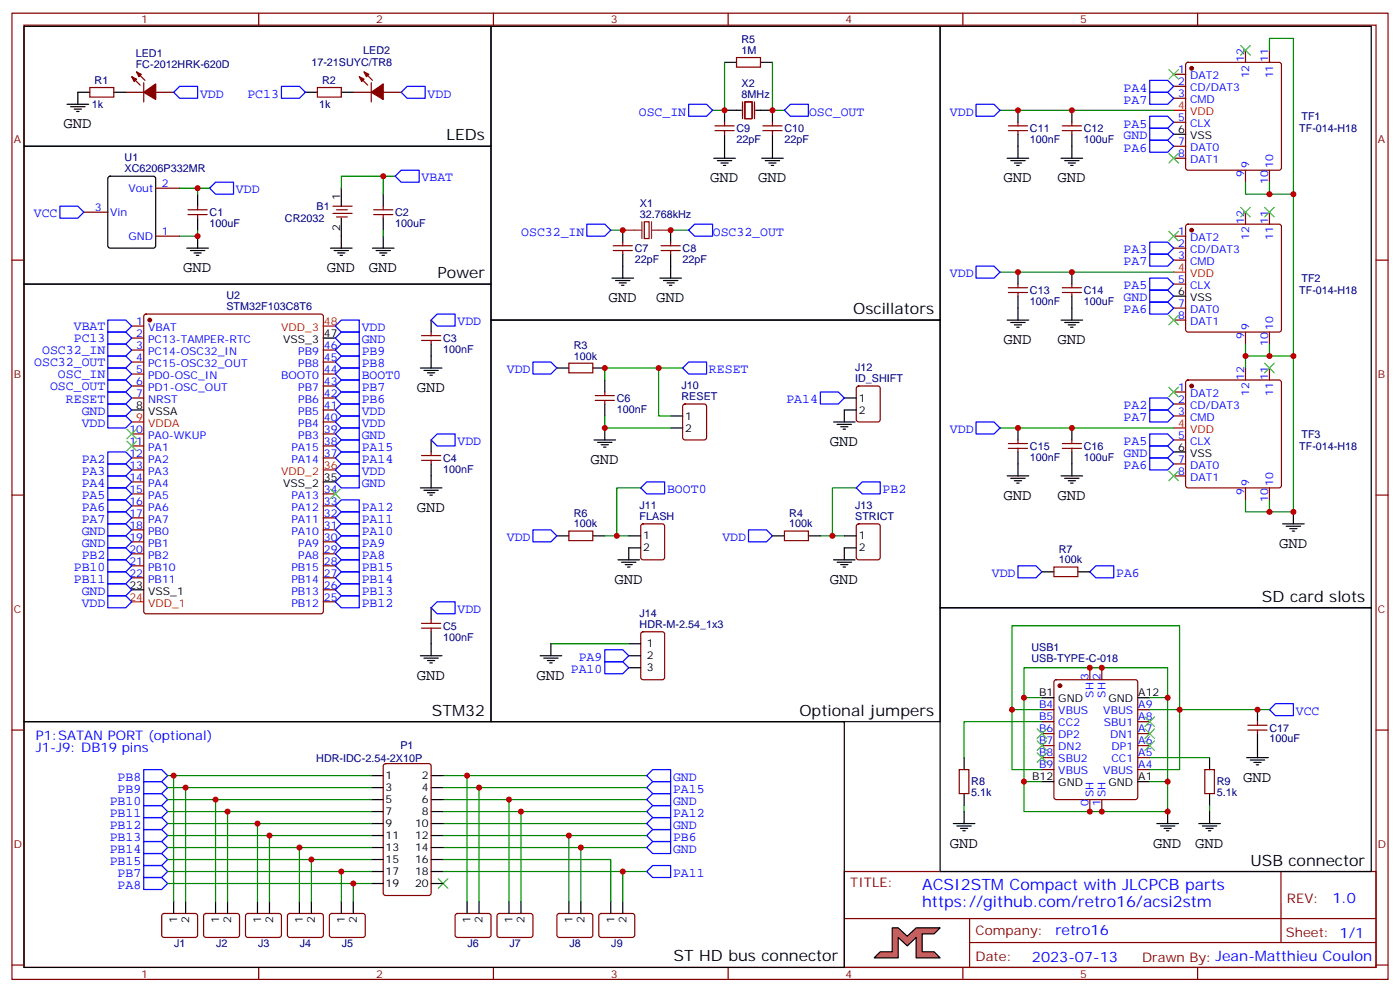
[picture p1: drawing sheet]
<svg xmlns="http://www.w3.org/2000/svg" width="412mm" height="292mm" viewBox="0 0 412 292" stroke-linecap="round" stroke-linejoin="round" font-family="sans-serif">
<g fill="none" stroke="#870000" stroke-width=".35">
<path d="M3.5 3.9h405.4v284.3h-405.4zM7.1 7.4h398.2v277.3h-398.2zM76.2 3.9v3.5M145.3 3.9v3.5M214.5 3.9v3.5M217 16.9h7v2.9h-7zM283.6 3.9v3.5M349.5 18.6l.5-.3h26.8l.5 .3 .2 .5v30.3l-.3 .5-.4 .2h-26.8l-.5-.2-.3-.5v-30.3zM352.8 3.9v3.5M366.9 14.8v3.5M373.9 14.8v3.5M37 27.2h5.3"/>
<path d="M38.8 22.6l2.5 2.4M40.2 21.2l2.5 2.4M42.3 24.3v5.7M45.9 27.2h5.3M210.6 38.5h5.7M210.6 37h5.7M213.4 36v1M213.4 38.5v1M218.7 30v4.9M219.4 30h2.1v4.9h-2.1zM222.2 30v4.9M224.7 38.5h5.7"/>
<path d="M224.7 37h5.7M227.5 36v1M227.5 38.5v1M297 38.5h5.7M297 37h5.7M299.9 36v1M299.9 38.5v1M312.9 38.5h5.7M312.9 37h5.7M315.7 36v1M315.7 38.5v1M345.7 21.9h3.5"/>
<path d="M345.7 25.4h3.5M345.7 28.9h3.5M345.7 36h3.5M45.9 55.4h7M345.7 43h3.5M345.7 46.6h3.5M366.9 50.1v3.5M373.9 50.1v3.5M3.5 76.6h3.6M24.7 62.4h7M45.9 69.5h7M55.4 61.7h5.6"/>
<path d="M55.4 63.1h5.6M58.2 60.7v1M58.2 63.1v1.1M98.1 60.7h5.6M98.1 62.8h5.6M99.1 61.7h3.2M99.1 63.9h3.2M110.1 61.7h5.6M110.1 63.1h5.6M112.9 60.7v1M112.9 63.1v1.1M180.6 73.7h5.7"/>
<path d="M180.6 72.3h5.7M183.4 71.3v1M183.4 73.7v1.1M189.8 65.3h1.4v4.9h-1.4zM194.7 73.7h5.7M194.7 72.3h5.7M197.6 71.3v1M197.6 73.7v1.1M345.7 76.6h3.5M345.7 69.5h3.5M345.7 73h3.5M349.5 66.2l.5-.2h26.8l.5 .2 .2 .5v30.3l-.3 .5-.4 .2h-26.8l-.5-.2-.3-.5v-30.3z"/>
<path d="M366.9 62.4v3.6M373.9 62.4v3.6M405.3 76.6h3.6M38.8 96h3.5M38.8 99.5h3.5M42.6 92.6l.4-.2h51.5l.7 .5v87l-.4 .7h-51.8l-.6-.4-.1-87.1zM124.2 98.8h5.6M127 97.7v1.1M297 86.1h5.7M297 84.7h5.7M299.9 83.6v1.1M299.9 86.1v1"/>
<path d="M312.9 86.1h5.7M312.9 84.7h5.7M315.7 83.6v1.1M315.7 86.1v1M345.7 83.6h3.5M345.7 90.7h3.5M345.7 94.2h3.5M366.9 97.7v3.5M373.9 97.7v3.5M38.8 103h3.5M38.8 106.5h3.5M38.8 110.1h3.5"/>
<path d="M38.8 113.6h3.5M38.8 117.1h3.5M95.2 103h3.6M95.2 106.5h3.6M95.2 110.1h3.6M95.2 113.6h3.6M95.2 117.1h3.6M124.2 100.2h5.6M127 100.2v1M345.7 115.4h3.5M345.7 118.9h3.5M349.5 112l.5-.2h26.8l.5 .2 .2 .5v30.4l-.3 .5-.4 .2h-26.8l-.5-.3-.3-.4v-30.4z"/>
<path d="M366.9 108.3v3.5M373.9 108.3v3.5M38.8 127.7h3.5M38.8 131.2h3.5M38.8 134.8h3.5M38.8 138.3h3.5M95.2 127.7h3.6M95.2 131.2h3.6M95.2 134.8h3.6M95.2 124.2h3.6M95.2 120.6h3.6M124.2 135.5h5.6"/>
<path d="M124.2 134.1h5.6M127 133v1.1M127 135.5v1M297 131.9h5.7M297 130.5h5.7M299.9 129.5v1M299.9 131.9v1.1M312.9 131.9h5.7M312.9 130.5h5.7M315.7 129.5v1M315.7 131.9v1.1M345.7 122.4h3.5"/>
<path d="M345.7 129.5h3.5M345.7 136.5h3.5M3.5 145.7h3.6M38.8 141.8h3.5M38.8 145.3h3.5M38.8 148.9h3.5M38.8 152.4h3.5M38.8 155.9h3.5M38.8 159.5h3.5M95.2 145.3h3.6M95.2 148.9h3.6M95.2 152.4h3.6"/>
<path d="M95.2 155.9h3.6M95.2 159.5h3.6M167.6 156.3h7v2.8h-7zM345.7 140.1h3.5M366.9 143.6v3.5M373.9 143.6v3.5M405.3 145.7h3.6M38.8 163h3.5M38.8 166.5h3.5M38.8 170h3.5M95.2 163h3.6M95.2 166.5h3.6"/>
<path d="M95.2 170h3.6M95.2 177.1h3.6M95.2 173.6h3.6M124.2 184.9h5.6M124.2 183.4h5.6M127 182.4v1M127 184.9v1M321 196.5v3.5M324.6 196.5v3.5M3.5 214.8h3.6M306.9 208.8h3.5M306.9 212.4h3.5"/>
<path d="M306.9 215.9h3.5M306.9 219.4h3.5M310.7 200.2l.4-.2h23.3l.5 .2 .2 .5v33.9l-.2 .5-.5 .2h-23.3l-.4-.2-.3-.5v-33.9zM335.1 208.8h3.6M335.1 212.4h3.6M335.1 215.9h3.6M335.1 219.4h3.6M367.6 214.8h5.6M367.6 213.4h5.6M370.4 212.4v1M370.4 214.8v1.1M405.3 214.8h3.6"/>
<path d="M282.6 226.5h2.8v7h-2.8zM306.9 223h3.5M306.9 226.5h3.5M321 235.3v3.5M324.6 235.3v3.5M335.1 223h3.6M335.1 226.5h3.6M354.9 226.5h2.8v7h-2.8zM248.7 256.5h156.6v28.2h-156.6zM377.3 256.5v20.9M248.7 270.3h156.5M285.6 277.4h119.6"/>
<path d="M285.6 270.3v14.1M3.5 284h3.6M76.2 284.7v3.5M145.3 284.7v3.5M214.5 284.7v3.5M283.6 284.7v3.5M352.8 284.7v3.5M405.3 284h3.6"/>
</g>
<g fill="#870000" stroke="#870000" stroke-width=".35">
<path d="M38.8 22.6l1.4 .7-.7 .7z"/>
<path d="M40.2 21.2l1.4 .7-.7 .7z"/>
<path d="M42.3 27.2l3.6-2.5v4.6z"/>
<circle cx="44.1" cy="94.2" r=".53"/>
<circle cx="351" cy="20.1" r=".53"/>
<circle cx="351" cy="67.7" r=".53"/>
<circle cx="351" cy="113.6" r=".53"/>
<circle cx="312.2" cy="201.8" r=".53"/>
</g>
<g fill="none" stroke="#000" stroke-width=".35">
<path d="M213.4 18.3h3.6M224 18.3h3.5M213.4 39.5v3.5M218.4 32.5h-5v3.5M222.6 32.5h4.9v3.5M227.5 39.5v3.5M299.9 32.5v3.5M299.9 39.5v3.5M315.7 32.5v3.5M315.7 39.5v3.5M345.7 39.5h3.5M32 52.1l.5-.2h12.7l.6 .4 .1 20-.5 .7h-12.9l-.7-.4-.1-20z"/>
<path d="M58.2 57.2v3.5M100.5 55.4v5.3M112.9 57.2v3.5M58.2 64.2v3.5M100.5 64.2v5.3M112.9 64.2v3.5M183.4 67.7v3.6M183.4 74.8v3.5M197.6 67.7v3.6M197.6 74.8v3.5M95.2 99.5h3.6M127 94.2v3.5"/>
<path d="M299.9 80.1v3.5M299.9 87.1v3.6M315.7 80.1v3.5M315.7 87.1v3.6M345.7 87.1h3.5M127 101.2v3.6M38.8 120.6h3.5M127 129.5v3.5M127 136.5v3.6M299.9 125.9v3.6M299.9 133v3.5M315.7 125.9v3.6"/>
<path d="M315.7 133v3.5M345.7 133h3.5M95.2 141.8h3.6M164 157.7h3.6M174.6 157.7h3.6M38.8 173.6h3.5M127 178.9v3.5M127 185.9v3.5M306.9 205.3h3.5M335.1 205.3h3.6M370.4 208.8v3.6M370.4 215.9v3.5"/>
<path d="M284 223v3.5M284 233.5v3.6M306.9 230h3.5M335.1 230h3.6M356.3 223v3.5M356.3 233.5v3.6"/>
</g>
<path d="M345.7 32.5h3.5M95.2 96h3.6M345.7 80.1h3.5M38.8 124.2h3.5M95.2 138.3h3.6M345.7 125.9h3.5M38.8 177.1h3.5" fill="none" stroke="#f00" stroke-width=".35"/>
<path d="M183.4 67.7h5.7M189.1 65.3v4.9M191.9 67.7h5.7M191.9 65.3v4.9" fill="none" stroke="#8c2424" stroke-width=".35"/>
<path d="M262.8 273h1.8l2.6 2.5 2.7-2.5h7l-1.7 1.8h-3.6v5.3h3.6l1.7 1.8h-7v-6l-2.6 2.4-2.7-2.4v6h-7.1l1.8-1.8h3.5z" fill="#f90" stroke="#000" stroke-width=".35"/>
<g fill="none" stroke="#000" stroke-width=".35">
<path d="M7.1 7.8h137.5v35.2h-137.5zM144.6 7.8h132.3v86.4h-132.3zM276.9 7.8h127v171.1h-127zM19.8 30.7h6.3M20.8 31.4h4.2M21.9 32.1h2.1M22.6 32.8h.7M26.5 27.2h-3.6v3.5M33.5 27.2h3.5M90 27.2h3.5M100.5 27.2h3.6M7.1 43h137.5v40.6h-137.5z"/>
<path d="M210.3 46.6h6.3M211.3 47.3h4.2M212.4 48h2.1M213.1 48.7h.7M213.4 43v3.6M224.4 46.6h6.3M225.4 47.3h4.3M226.5 48h2.1M227.2 48.7h.7M227.5 43v3.6M296.7 46.6h6.3M297.7 47.3h4.3"/>
<path d="M298.8 48h2.1M299.5 48.7h.7M299.9 43v3.6M312.6 46.6h6.3M313.6 47.3h4.3M314.7 48h2.1M315.4 48.7h.7M315.7 43v3.6M55 73h6.4M56.1 73.7h4.2M57.1 74.4h2.2M57.9 75.1h.7"/>
<path d="M58.2 69.5v3.5M97.4 73h6.3M98.4 73.7h4.3M99.5 74.4h2.1M100.2 75.1h.7M100.5 69.5v3.5M109.7 73h6.4M110.8 73.7h4.2M111.8 74.4h2.1M112.5 75.1h.7M112.9 69.5v3.5M183.4 78.3v3.5"/>
<path d="M197.6 78.3v3.5M7.1 83.6h137.5v128.8h-137.5zM144.6 94.2h132.3v118.2h-132.3zM180.3 81.8h6.3M181.3 82.5h4.3M182.4 83.3h2.1M183.1 84h.7M194.4 81.8h6.3M195.4 82.5h4.3M196.5 83.3h2.1M197.2 84h.7M296.7 94.2h6.3"/>
<path d="M297.7 94.9h4.3M298.8 95.6h2.1M299.5 96.3h.7M299.9 90.7v3.5M312.6 94.2h6.3M313.6 94.9h4.3M314.7 95.6h2.1M315.4 96.3h.7M315.7 90.7v3.5M123.8 108.3h6.4M124.9 109h4.2M125.9 109.7h2.2"/>
<path d="M126.6 110.4h.8M127 104.8v3.5M164 108.3h3.6M174.6 108.3h3.6M178.2 111.8v3.6M178.2 118.9v3.5M248.7 117.1h3.5M175 129.5h6.3M176 130.2h4.3M177.1 130.9h2.1M177.8 131.6h.7M178.2 125.9v3.6"/>
<path d="M197.6 122.4h3.5M197.6 125.9h3.5M245.5 124.2h6.4M246.6 124.9h4.2M247.6 125.6h2.2M248.4 126.3h.7M252.2 120.6h-3.5v3.6M299.9 136.5v3.6M315.7 136.5v3.6M123.8 143.6h6.4M124.9 144.3h4.2M125.9 145h2.2"/>
<path d="M126.6 145.7h.8M127 140.1v3.5M185.2 157.7h3.5M227.5 157.7h3.6M238.1 157.7h3.6M248.7 157.7h3.5M296.7 140.1h6.3M297.7 140.8h4.3M298.8 141.5h2.1M299.5 142.2h.7M312.6 140.1h6.3M313.6 140.8h4.3"/>
<path d="M314.7 141.5h2.1M315.4 142.2h.7M377.8 154.2h6.4M378.9 154.9h4.2M379.9 155.6h2.2M380.6 156.3h.8M381 150.6v3.6M182 164.7h6.4M183.1 165.5h4.2M184.1 166.2h2.2M184.9 166.9h.7M188.7 161.2h-3.5v3.5"/>
<path d="M245.5 164.7h6.4M246.6 165.5h4.2M247.6 166.2h2.2M248.4 166.9h.7M252.2 161.2h-3.5v3.5M276.9 178.9h127v77.6h-127zM306.9 168.3h3.5M317.5 168.3h3.5M123.8 193h6.4M124.9 193.7h4.2M125.9 194.4h2.2M126.6 195.1h.8"/>
<path d="M127 189.4v3.6M159.1 193h6.4M160.2 193.7h4.2M161.2 194.4h2.1M161.9 195.1h.7M162.3 189.4v3.6M185.2 193h3.5M185.2 196.5h3.5M185.2 189.4h3.5M7.1 212.4h241.6v72.3h-241.6zM370.4 219.4v3.6M109.4 228.2h3.5"/>
<path d="M109.4 231.8h3.5M109.4 235.3h3.5M109.4 238.8h3.5M127 228.2h3.5M127 231.8h3.5M127 235.3h3.5M127 238.8h3.5M284 238.8v3.6M344 238.8v3.6M356.3 238.8v3.6M367.2 223h6.4M368.3 223.7h4.2"/>
<path d="M369.4 224.4h2.1M370.1 225.1h.7M109.4 242.4h3.5M109.4 245.9h3.5M109.4 249.4h3.5M109.4 252.9h3.5M109.4 256.5h3.5M109.4 260h3.5M127 242.4h3.5M127 245.9h3.5M127 249.4h3.5M127 252.9h3.5"/>
<path d="M127 256.5h3.5M127 260h3.5M280.8 242.4h6.4M281.9 243.1h4.2M282.9 243.8h2.1M283.6 244.5h.7M340.8 242.4h6.3M341.8 243.1h4.3M342.9 243.8h2.1M343.6 244.5h.7M353.1 242.4h6.4M354.2 243.1h4.2"/>
<path d="M355.2 243.8h2.2M356 244.5h.7M51.2 265.3v3.5M54.7 265.3v3.5M63.5 265.3v3.5M67 265.3v3.5M75.8 265.3v3.5M79.4 265.3v3.5M88.2 265.3v3.5M91.7 265.3v3.5M100.5 265.3v3.5M104.1 265.3v3.5"/>
<path d="M137.6 265.3v3.5M141.1 265.3v3.5M149.9 265.3v3.5M153.5 265.3v3.5M167.6 265.3v3.5M171.1 265.3v3.5M179.9 265.3v3.5M183.4 265.3v3.5"/>
</g>
<g fill="none" stroke="#008700" stroke-width=".35">
<path d="M213.4 18.3v14.2h-3.5M227.5 18.3v14.2h3.6M373.9 14.8v-3.5h7.1v139.3h-14.1v-3.5M294.6 32.5h51.1M52.9 55.4h8.8M58.2 55.4v1.8M112.9 51.9v5.3M116.4 51.9h-15.9v3.5M366.9 53.6v3.6h14.1M373.9 53.6v3.6M58.2 67.7v1.8h-5.3M112.9 67.7v1.8"/>
<path d="M179.9 67.7h3.5M197.6 67.7h5.2M294.6 80.1h51.1M194 108.3h-15.8v3.5M201.1 108.3h-7.1v14.1h3.6M366.9 101.2v3.6M373.9 101.2v3.6M381 104.8h-14.1v3.5M178.2 122.4v3.5h19.4M294.6 125.9h51.1M178.2 157.7h7M188.7 143.6h-7v14.1"/>
<path d="M241.7 157.7h7M252.2 143.6h-7v14.1M373.9 147.1v3.5M162.3 189.4h22.9M298.1 208.8v17.7h8.8M301.6 205.3v-8.8h42.4v8.8h-5.3M306.9 208.8h-8.8v-24.7h49.4v42.4h-8.8M306.9 205.3h-5.3v24.7h5.3M306.9 212.4h-22.9v10.6M338.7 208.8h35.2M344 205.3v24.7h-5.3M49.4 231.8h60"/>
<path d="M49.4 235.3h60M49.4 238.8h60M49.4 228.2h60M51.2 228.2v37.1M54.7 231.8v33.5M63.5 235.3v30M67 238.8v26.5M130.5 235.3h60M130.5 228.2h60M130.5 231.8h60M130.5 238.8h60M137.6 228.2v37.1"/>
<path d="M141.1 231.8v33.5M149.9 235.3v30M153.5 238.8v26.5M284 237.1v1.7M301.6 230v8.8h42.4v-8.8M338.7 223h17.6M356.3 237.1v1.7M49.4 242.4h60M49.4 245.9h60M49.4 249.4h60M49.4 252.9h60M49.4 256.5h60"/>
<path d="M49.4 260h60M75.8 242.4v22.9M79.4 245.9v19.4M88.2 249.4v15.9M91.7 252.9v12.4M100.5 256.5v8.8M104.1 260v5.3M130.5 249.4h60M130.5 245.9h60M130.5 256.5h60M130.5 252.9h49.4v12.4M130.5 242.4h60"/>
<path d="M167.6 245.9v19.4M171.1 249.4v15.9M183.4 256.5v8.8"/>
</g>
<g fill="none" stroke="#00f" stroke-width=".35">
<path d="M52.9 25.4h5.3v3.5h-5.3l-1.7-1.7zM82.9 25.4h5.3l1.8 1.8-1.8 1.7h-5.3zM119.9 25.4h5.3v3.5h-5.3l-1.7-1.7zM202.8 30.7h5.3l1.8 1.8-1.8 1.7h-5.3zM232.8 30.7h5.3v3.5h-5.3l-1.7-1.7zM287.5 30.7h5.3l1.8 1.8-1.8 1.7h-5.3zM338.7 37.7h5.3l1.7 1.8-1.7 1.8h-5.3zM338.7 34.2h5.3l1.7 1.8-1.7 1.7h-5.3zM338.7 27.2h5.3l1.7 1.7-1.7 1.8h-5.3zM338.7 23.6h5.3l1.7 1.8-1.7 1.8h-5.3zM63.5 53.6h5.3v3.6h-5.3l-1.8-1.8zM118.2 50.1h5.3v3.5h-5.3l-1.8-1.7z"/>
<path d="M338.7 41.3h5.3l1.7 1.7-1.7 1.8h-5.3zM17.6 60.7h5.3l1.8 1.7-1.8 1.8h-5.3zM172.9 66h5.3l1.7 1.7-1.7 1.8h-5.3zM202.8 67.7l1.8-1.7h5.3v3.5h-5.3zM287.5 78.3h5.3l1.8 1.8-1.8 1.7h-5.3zM338.7 74.8h5.3l1.7 1.8-1.7 1.7h-5.3zM338.7 71.3h5.3l1.7 1.7-1.7 1.8h-5.3zM31.7 94.2h5.3l1.8 1.8-1.8 1.7h-5.3zM31.7 97.7h5.3l1.8 1.8-1.8 1.7h-5.3zM100.5 94.2h5.3v3.5h-5.3l-1.7-1.7zM100.5 97.7h5.3v3.5h-5.3l-1.7-1.7zM128.8 92.4h5.3v3.6h-5.3l-1.8-1.8z"/>
<path d="M338.7 85.4h5.3l1.7 1.7-1.7 1.8h-5.3zM338.7 81.8h5.3l1.7 1.8-1.7 1.8h-5.3zM338.7 88.9h5.3l1.7 1.8-1.7 1.7h-5.3zM31.7 101.2h5.3l1.8 1.8-1.8 1.8h-5.3zM31.7 104.8h5.3l1.8 1.7-1.8 1.8h-5.3zM31.7 108.3h5.3l1.8 1.8-1.8 1.7h-5.3zM31.7 111.8h5.3l1.8 1.8-1.8 1.8h-5.3zM31.7 118.9h5.3l1.8 1.7-1.8 1.8h-5.3zM31.7 115.4h5.3l1.8 1.7-1.8 1.8h-5.3zM100.5 108.3h5.3v3.5h-5.3l-1.7-1.7zM100.5 101.2h5.3v3.6h-5.3l-1.7-1.8zM100.5 104.8h5.3v3.5h-5.3l-1.7-1.8z"/>
<path d="M100.5 111.8h5.3v3.6h-5.3l-1.7-1.8zM100.5 115.4h5.3v3.5h-5.3l-1.7-1.8zM100.5 118.9h5.3v3.5h-5.3l-1.7-1.8zM157 106.5h5.3l1.7 1.8-1.7 1.8h-5.3zM202.8 106.5h5.3v3.6h-5.3l-1.7-1.8zM241.7 115.4h5.2l1.8 1.7-1.8 1.8h-5.2zM338.7 117.1h5.3l1.7 1.8-1.7 1.7h-5.3zM31.7 133h5.3l1.8 1.8-1.8 1.7h-5.3zM31.7 136.5h5.3l1.8 1.8-1.8 1.8h-5.3zM31.7 122.4h5.3l1.8 1.8-1.8 1.7h-5.3zM100.5 136.5h5.3v3.6h-5.3l-1.7-1.8zM100.5 129.5h5.3v3.5h-5.3l-1.7-1.8z"/>
<path d="M100.5 133h5.3v3.5h-5.3l-1.7-1.7zM100.5 122.4h5.3v3.5h-5.3l-1.7-1.7zM100.5 125.9h5.3v3.6h-5.3l-1.7-1.8zM128.8 127.7h5.3v3.5h-5.3l-1.8-1.7zM287.5 124.2h5.3l1.8 1.7-1.8 1.8h-5.3zM338.7 131.2h5.3l1.7 1.8-1.7 1.8h-5.3zM338.7 120.6h5.3l1.7 1.8-1.7 1.8h-5.3zM338.7 127.7h5.3l1.7 1.8-1.7 1.7h-5.3zM338.7 134.8h5.3l1.7 1.7-1.7 1.8h-5.3zM31.7 140.1h5.3l1.8 1.7-1.8 1.8h-5.3zM31.7 143.6h5.3l1.8 1.7-1.8 1.8h-5.3zM31.7 147.1h5.3l1.8 1.8-1.8 1.7h-5.3z"/>
<path d="M31.7 150.6h5.3l1.8 1.8-1.8 1.8h-5.3zM31.7 154.2h5.3l1.8 1.7-1.8 1.8h-5.3zM31.7 157.7h5.3l1.8 1.8-1.8 1.7h-5.3zM100.5 140.1h5.3v3.5h-5.3l-1.7-1.8zM100.5 147.1h5.3v3.5h-5.3l-1.7-1.7zM100.5 154.2h5.3v3.5h-5.3l-1.7-1.8zM100.5 157.7h5.3v3.5h-5.3l-1.7-1.7zM100.5 150.6h5.3v3.6h-5.3l-1.7-1.8zM157 155.9h5.3l1.7 1.8-1.7 1.8h-5.3zM190.5 141.8h5.3v3.5h-5.3l-1.8-1.7zM220.5 155.9h5.3l1.7 1.8-1.7 1.8h-5.3zM254 141.8h5.3v3.5h-5.3l-1.8-1.7z"/>
<path d="M31.7 161.2h5.3l1.8 1.8-1.8 1.7h-5.3zM31.7 164.7h5.3l1.8 1.8-1.8 1.8h-5.3zM31.7 168.3h5.3l1.8 1.7-1.8 1.8h-5.3zM31.7 171.8h5.3l1.8 1.8-1.8 1.7h-5.3zM31.7 175.3h5.3l1.8 1.8-1.8 1.8h-5.3zM100.5 164.7h5.3v3.6h-5.3l-1.7-1.8zM100.5 168.3h5.3v3.5h-5.3l-1.7-1.8zM100.5 171.8h5.3v3.5h-5.3l-1.7-1.7zM100.5 175.3h5.3v3.6h-5.3l-1.7-1.8zM100.5 161.2h5.3v3.5h-5.3l-1.7-1.7zM127 178.9l1.8-1.8h5.3v3.5h-5.3zM299.9 166.5h5.3l1.7 1.8-1.7 1.7h-5.3z"/>
<path d="M322.8 166.5h5.3v3.5h-5.3l-1.8-1.7zM178.2 194.7h5.2l1.8 1.8-1.8 1.8h-5.2zM178.2 191.2h5.2l1.8 1.8-1.8 1.7h-5.2zM373.9 208.8l1.8-1.7h5.3v3.5h-5.3zM42.3 230h5.3l1.8 1.8-1.8 1.7h-5.3zM42.3 233.5h5.3l1.8 1.8-1.8 1.8h-5.3zM42.3 237.1h5.3l1.8 1.7-1.8 1.8h-5.3zM42.3 226.5h5.3l1.8 1.7-1.8 1.8h-5.3zM192.3 233.5h5.3v3.6h-5.3l-1.8-1.8zM192.3 226.5h5.3v3.5h-5.3l-1.8-1.8zM192.3 230h5.3v3.5h-5.3l-1.8-1.7zM192.3 237.1h5.3v3.5h-5.3l-1.8-1.8z"/>
<path d="M42.3 240.6h5.3l1.8 1.8-1.8 1.7h-5.3zM42.3 244.1h5.3l1.8 1.8-1.8 1.7h-5.3zM42.3 247.6h5.3l1.8 1.8-1.8 1.8h-5.3zM42.3 251.2h5.3l1.8 1.7-1.8 1.8h-5.3zM42.3 254.7h5.3l1.8 1.8-1.8 1.7h-5.3zM42.3 258.2h5.3l1.8 1.8-1.8 1.8h-5.3zM192.3 247.6h5.3v3.6h-5.3l-1.8-1.8zM192.3 240.6h5.3v3.5h-5.3l-1.8-1.7zM192.3 244.1h5.3v3.5h-5.3l-1.8-1.7zM192.3 254.7h5.3v3.5h-5.3l-1.8-1.7z"/>
</g>
<g fill="none" stroke="#870000" stroke-width=".35">
<path d="M26.5 25.8h7v2.8h-7zM93.5 25.8h7v2.8h-7zM104.1 27.2h5.3M105.8 22.6l2.5 2.4M107.2 21.2l2.5 2.4M109.4 24.3v5.7M112.9 27.2h5.3M167.6 106.9h7v2.8h-7zM175.3 117.8h5.7M175.3 116.4h5.7M178.2 115.4v1M178.2 117.8v1.1"/>
<path d="M201.3 119.1l.5-.2h5.6l.7 .4v9.5l-.4 .6-5.9 .1-.7-.5v-9.4zM252.5 113.8l.4-.2h5.7l.6 .4 .1 9.5-.5 .6-5.9 .1-.6-.5-.1-9.4zM189 154.4l.4-.2h5.7l.6 .4 .1 9.4-.5 .7h-5.9l-.6-.4-.1-9.4zM231.1 156.3h7v2.8h-7zM252.5 154.4l.4-.2h5.7l.6 .4 .1 9.4-.5 .7h-5.9l-.6-.4-.1-9.4zM310.4 166.9h7.1v2.8h-7.1zM189 186.1l.4-.2h5.7l.6 .4 .1 13-.5 .7h-5.9l-.6-.4-.1-13zM113.1 224.9l.5-.2h12.7l.6 .5 .1 37.6-.5 .7h-12.9l-.7-.4v-37.7zM47.9 269l.4-.2 9.5 .1 .4 .6-.1 5.9-.6 .5-9.4-.1-.5-.6v-5.7zM60.2 269l.5-.2 9.4 .1 .5 .6-.1 5.9-.7 .5-9.4-.1-.4-.6v-5.7zM72.6 269l.4-.2 9.5 .1 .4 .6-.1 5.9-.6 .5-9.4-.1-.5-.6v-5.7zM84.9 269l.5-.2 9.4 .1 .4 .6v5.9l-.7 .5-9.4-.1-.4-.6v-5.7z"/>
<path d="M97.2 269l.5-.2 9.5 .1 .4 .6-.1 5.9-.6 .5-9.5-.1-.4-.6v-5.7zM134.3 269l.5-.2 9.4 .1 .4 .6v5.9l-.7 .5-9.4-.1-.4-.6v-5.7zM146.6 269l.5-.2 9.5 .1 .4 .6-.1 5.9-.6 .5-9.5-.1-.4-.6v-5.7zM164.3 269l.4-.2 9.5 .1 .4 .6v5.9l-.7 .5-9.4-.1-.5-.6v-5.7zM176.6 269l.5-.2 9.4 .1 .5 .6-.1 5.9-.6 .5-9.5-.1-.4-.6v-5.7z"/>
</g>
<g fill="#870000" stroke="#870000" stroke-width=".35">
<path d="M105.8 22.6l1.4 .7-.7 .7z"/>
<path d="M107.2 21.2l1.5 .7-.8 .7z"/>
<path d="M109.4 27.2l3.5-2.5v4.6z"/>
</g>
<g fill="none" stroke="#3c3" stroke-width=".35">
<path d="M365.5 13.4l2.8 2.8M368.3 13.4l-2.8 2.8M344.3 20.5l2.8 2.8M347.1 20.5l-2.8 2.8M344.3 45.2l2.8 2.8M347.1 45.2l-2.8 2.8M344.3 68.1l2.8 2.8M347.1 68.1l-2.8 2.8M365.5 61l2.8 2.9M368.3 61l-2.8 2.9M372.5 61l2.9 2.9M375.4 61l-2.9 2.9"/>
<path d="M344.3 92.8l2.8 2.8M347.1 92.8l-2.8 2.8M344.3 113.9l2.8 2.9M347.1 113.9l-2.8 2.9M372.5 106.9l2.9 2.8M375.4 106.9l-2.9 2.8M37.4 126.3l2.8 2.8M37.4 129.8l2.8 2.8M40.2 126.3l-2.8 2.8M40.2 129.8l-2.8 2.8M344.3 138.6l2.8 2.9M347.1 138.6l-2.8 2.9"/>
<path d="M97.4 143.9l2.8 2.9M100.2 143.9l-2.8 2.9M305.5 214.5l2.8 2.8M305.5 218l2.8 2.8M308.3 214.5l-2.8 2.8M308.3 218l-2.8 2.8M337.3 211l2.8 2.8M337.3 214.5l2.8 2.8M337.3 218l2.8 2.8M340.1 211l-2.8 2.8M340.1 214.5l-2.8 2.8M340.1 218l-2.8 2.8"/>
<path d="M305.5 221.5l2.8 2.9M308.3 221.5l-2.8 2.9M129.1 258.6l2.8 2.8M131.9 258.6l-2.8 2.8"/>
</g>
<g fill="#c00">
<circle cx="112.9" cy="51.9" r=".88"/>
<circle cx="183.4" cy="67.7" r=".88"/>
<circle cx="197.6" cy="67.7" r=".88"/>
<circle cx="213.4" cy="32.5" r=".88"/>
<circle cx="227.5" cy="32.5" r=".88"/>
<circle cx="58.2" cy="69.5" r=".88"/>
<circle cx="58.2" cy="55.4" r=".88"/>
<circle cx="347.5" cy="208.8" r=".88"/>
<circle cx="298.1" cy="208.8" r=".88"/>
<circle cx="301.6" cy="205.3" r=".88"/>
<circle cx="321" cy="196.5" r=".88"/>
<circle cx="324.6" cy="196.5" r=".88"/>
<circle cx="344" cy="205.3" r=".88"/>
<circle cx="344" cy="230" r=".88"/>
<circle cx="324.6" cy="238.8" r=".88"/>
<circle cx="301.6" cy="230" r=".88"/>
<circle cx="321" cy="238.8" r=".88"/>
<circle cx="344" cy="238.8" r=".88"/>
<circle cx="370.4" cy="208.8" r=".88"/>
<circle cx="315.7" cy="32.5" r=".88"/>
<circle cx="315.7" cy="80.1" r=".88"/>
<circle cx="315.7" cy="125.9" r=".88"/>
<circle cx="181.7" cy="157.7" r=".88"/>
<circle cx="299.9" cy="32.5" r=".88"/>
<circle cx="299.9" cy="80.1" r=".88"/>
<circle cx="299.9" cy="125.9" r=".88"/>
<circle cx="194" cy="108.3" r=".88"/>
<circle cx="178.2" cy="108.3" r=".88"/>
<circle cx="178.2" cy="125.9" r=".88"/>
<circle cx="245.2" cy="157.7" r=".88"/>
<circle cx="381" cy="150.6" r=".88"/>
<circle cx="373.9" cy="150.6" r=".88"/>
<circle cx="381" cy="104.8" r=".88"/>
<circle cx="366.9" cy="104.8" r=".88"/>
<circle cx="373.9" cy="104.8" r=".88"/>
<circle cx="381" cy="57.1" r=".88"/>
<circle cx="373.9" cy="57.1" r=".88"/>
<circle cx="100.5" cy="256.5" r=".88"/>
<circle cx="104.1" cy="260" r=".88"/>
<circle cx="91.7" cy="252.9" r=".88"/>
<circle cx="88.2" cy="249.4" r=".88"/>
<circle cx="79.4" cy="245.9" r=".88"/>
<circle cx="75.8" cy="242.4" r=".88"/>
<circle cx="67" cy="238.8" r=".88"/>
<circle cx="63.5" cy="235.3" r=".88"/>
<circle cx="54.7" cy="231.8" r=".88"/>
<circle cx="51.2" cy="228.2" r=".88"/>
<circle cx="137.6" cy="228.2" r=".88"/>
<circle cx="141.1" cy="231.8" r=".88"/>
<circle cx="149.9" cy="235.3" r=".88"/>
<circle cx="153.5" cy="238.8" r=".88"/>
<circle cx="167.6" cy="245.9" r=".88"/>
<circle cx="171.1" cy="249.4" r=".88"/>
<circle cx="183.4" cy="256.5" r=".88"/>
</g>
<g font-size="4.6">
<text x="18.7" y="37.8">GND</text>
<text x="131.5" y="41.3">LEDs</text>
<text x="209.2" y="53.7">GND</text>
<text x="223.3" y="53.7">GND</text>
<text x="295.6" y="53.7">GND</text>
<text x="311.5" y="53.7">GND</text>
<text x="54" y="80.1">GND</text>
<text x="96.3" y="80.1">GND</text>
<text x="108.7" y="80.1">GND</text>
<text x="128.9" y="81.8">Power</text>
<text x="179.2" y="89">GND</text>
<text x="193.3" y="89">GND</text>
<text x="251.3" y="92.4">Oscillators</text>
<text x="295.6" y="101.3">GND</text>
<text x="311.5" y="101.3">GND</text>
<text x="122.8" y="115.4">GND</text>
<text x="244.5" y="131.3">GND</text>
<text x="173.9" y="136.6">GND</text>
<text x="295.6" y="147.2">GND</text>
<text x="311.5" y="147.2">GND</text>
<text x="122.8" y="150.7">GND</text>
<text x="376.8" y="161.3">GND</text>
<text x="181" y="171.9">GND</text>
<text x="244.5" y="171.9">GND</text>
<text x="371.7" y="177.1">SD card slots</text>
<text x="122.8" y="200.1">GND</text>
<text x="158" y="200.1">GND</text>
<text x="127.2" y="210.6">STM32</text>
<text x="235.5" y="210.6">Optional jumpers</text>
<text x="366.2" y="230.1">GND</text>
<text x="279.8" y="249.5">GND</text>
<text x="339.7" y="249.5">GND</text>
<text x="352.1" y="249.5">GND</text>
<text x="368.3" y="254.7">USB connector</text>
<text x="198.4" y="282.9">ST HD bus connector</text>
</g>
<g font-size="4.6" fill="#00f">
<text x="271.6" y="261.8">ACSI2STM Compact with JLCPCB parts</text>
<text x="271.6" y="267.1">https://github.com/retro16/acsi2stm</text>
</g>
<g font-size="4.2" fill="#00f">
<text x="392.5" y="265.7">1.0</text>
<text x="310.9" y="275.3">retro16</text>
<text x="304" y="283.1">2023-07-13</text>
</g>
<g font-size="3.9" fill="#00f">
<text x="58.9" y="28.7">VDD</text>
<text x="72.9" y="28.8">PC13</text>
<text x="125.9" y="28.7">VDD</text>
<text x="331" y="26.9">PA4</text>
<text x="188.2" y="34.1">OSC_IN</text>
<text x="238.3" y="34">OSC_OUT</text>
<text x="279.8" y="34">VDD</text>
<text x="331" y="30.5">PA7</text>
<text x="331" y="41">GND</text>
<text x="331" y="37.5">PA5</text>
<text x="331" y="44.6">PA6</text>
<text x="124.2" y="53.1">VBAT</text>
<text x="69.5" y="56.9">VDD</text>
<text x="9.9" y="64">VCC</text>
<text x="153.5" y="69.3">OSC32_IN</text>
<text x="210" y="69.3">OSC32_OUT</text>
<text x="331" y="74.6">PA3</text>
<text x="279.8" y="81.6">VDD</text>
<text x="331" y="78.1">PA7</text>
<text x="331" y="88.7">GND</text>
<text x="331" y="85.2">PA5</text>
<text x="134.8" y="95.7">VDD</text>
<text x="331" y="92.2">PA6</text>
<text x="21.7" y="97.2">VBAT</text>
<text x="21.7" y="100.8">PC13</text>
<text x="106.5" y="97.5">VDD</text>
<text x="106.5" y="101">GND</text>
<text x="10.1" y="107.8">OSC32_OUT</text>
<text x="12.4" y="104.3">OSC32_IN</text>
<text x="106.5" y="104.6">PB9</text>
<text x="17.1" y="111.3">OSC_IN</text>
<text x="106.5" y="111.6">BOOT0</text>
<text x="106.5" y="108.1">PB8</text>
<text x="149.3" y="109.9">VDD</text>
<text x="208.8" y="109.8">RESET</text>
<text x="14.7" y="114.9">OSC_OUT</text>
<text x="19.4" y="118.6">RESET</text>
<text x="106.5" y="115.1">PB7</text>
<text x="106.5" y="118.7">PB6</text>
<text x="231.6" y="118.7">PA14</text>
<text x="24.1" y="122.2">GND</text>
<text x="24.1" y="125.7">VDD</text>
<text x="106.5" y="122.2">VDD</text>
<text x="106.5" y="125.7">VDD</text>
<text x="331" y="124">PA7</text>
<text x="331" y="120.4">PA2</text>
<text x="106.5" y="129.3">GND</text>
<text x="134.8" y="131">VDD</text>
<text x="279.8" y="127.5">VDD</text>
<text x="331" y="131">PA5</text>
<text x="24.1" y="136.3">PA2</text>
<text x="106.5" y="132.8">PA15</text>
<text x="106.5" y="136.3">PA14</text>
<text x="331" y="134.5">GND</text>
<text x="24.1" y="139.8">PA3</text>
<text x="24.1" y="143.4">PA4</text>
<text x="106.5" y="139.8">VDD</text>
<text x="106.5" y="143.4">GND</text>
<text x="331" y="138.1">PA6</text>
<text x="24.1" y="146.9">PA5</text>
<text x="196.5" y="145.1">BOOT0</text>
<text x="260" y="145.1">PB2</text>
<text x="24.1" y="150.4">PA6</text>
<text x="24.1" y="153.9">PA7</text>
<text x="106.5" y="150.4">PA12</text>
<text x="106.5" y="153.9">PA11</text>
<text x="24.1" y="157.5">GND</text>
<text x="24.1" y="161">GND</text>
<text x="106.5" y="157.5">PA10</text>
<text x="106.5" y="161">PA9</text>
<text x="149.3" y="159.2">VDD</text>
<text x="212.8" y="159.2">VDD</text>
<text x="24.1" y="164.5">PB2</text>
<text x="106.5" y="164.5">PA8</text>
<text x="21.7" y="168.1">PB10</text>
<text x="21.7" y="171.6">PB11</text>
<text x="106.5" y="168.1">PB15</text>
<text x="106.5" y="171.6">PB14</text>
<text x="292.2" y="169.8">VDD</text>
<text x="328.8" y="169.8">PA6</text>
<text x="24.1" y="175.1">GND</text>
<text x="24.1" y="178.6">VDD</text>
<text x="106.5" y="175.1">PB13</text>
<text x="106.5" y="178.6">PB12</text>
<text x="134.8" y="180.2">VDD</text>
<text x="170.5" y="194.5">PA9</text>
<text x="168.1" y="198">PA10</text>
<text x="381.7" y="210.3">VCC</text>
<text x="10.6" y="217.7">P1:SATAN PORT (optional)</text>
<text x="10.6" y="221.2">J1-J9: DB19 pins</text>
<text x="34.6" y="233.3">PB9</text>
<text x="34.6" y="229.8">PB8</text>
<text x="198.3" y="229.8">GND</text>
<text x="198.3" y="233.3">PA15</text>
<text x="32.3" y="236.8">PB10</text>
<text x="198.3" y="236.9">GND</text>
<text x="32.3" y="240.4">PB11</text>
<text x="32.3" y="243.9">PB12</text>
<text x="198.3" y="243.9">GND</text>
<text x="198.3" y="240.4">PA12</text>
<text x="32.3" y="247.4">PB13</text>
<text x="32.3" y="250.9">PB14</text>
<text x="198.3" y="251">GND</text>
<text x="198.3" y="247.4">PB6</text>
<text x="32.3" y="254.5">PB15</text>
<text x="34.6" y="258">PB7</text>
<text x="34.6" y="261.5">PA8</text>
<text x="198.3" y="258">PA11</text>
</g>
<g font-size="3.9" fill="#800">
<text x="250.5" y="261.1">TITLE:</text>
<text x="379.1" y="265.7">REV:</text>
<text x="287.4" y="275.3">Company:</text>
<text x="378.7" y="275.9">Sheet: 1/1</text>
<text x="287.4" y="282.9">Date:</text>
<text x="336.4" y="283">Drawn By: Jean-Matthieu Coulon</text>
</g>
<g font-size="3.2" fill="#800">
<text x="41.6" y="6.9">1</text>
<text x="110.8" y="6.9">2</text>
<text x="179.9" y="6.9">3</text>
<text x="249.1" y="6.9">4</text>
<text x="318.2" y="6.9">5</text>
<text x="4.1" y="42">A</text>
<text x="405.9" y="42">A</text>
<text x="4.1" y="111.1">B</text>
<text x="405.9" y="111.1">B</text>
<text x="4.1" y="180.3">C</text>
<text x="405.9" y="180.3">C</text>
<text x="4.1" y="249.4">D</text>
<text x="405.9" y="249.4">D</text>
<text x="41.6" y="287.7">1</text>
<text x="110.8" y="287.7">2</text>
<text x="179.9" y="287.7">3</text>
<text x="249.1" y="287.7">4</text>
<text x="318.2" y="287.7">5</text>
</g>
<g font-size="3.2" fill="#000080">
<text x="40" y="16.9">LED1</text>
<text x="107" y="16">LED2</text>
<text x="218.4" y="15.9">1M</text>
<text x="218.4" y="12.7">R5</text>
<text x="40" y="20.1">FC-2012HRK-620D</text>
<text x="91.7" y="19.5">17-21SUYC/TR8</text>
<text x="27.9" y="24.8">R1</text>
<text x="94.9" y="24.8">R2</text>
<text x="218.5" y="28.9">8MHz</text>
<text x="218.5" y="25.7">X2</text>
<text x="27" y="31.8">1k</text>
<text x="94" y="31.8">1k</text>
<text x="383.4" y="35.4">TF1</text>
<text x="217" y="38.9">C9</text>
<text x="231.1" y="38.9">C10</text>
<text x="303.4" y="38.9">C11</text>
<text x="319.3" y="38.9">C12</text>
<text x="382.7" y="38.9">TF-014-H18</text>
<text x="36.7" y="47.4">U1</text>
<text x="217" y="42.1">22pF</text>
<text x="231.1" y="42.1">22pF</text>
<text x="303.4" y="42.1">100nF</text>
<text x="319.3" y="42.1">100uF</text>
<text x="36.7" y="50.6">XC6206P332MR</text>
<text x="61.7" y="63.7">C1</text>
<text x="83.9" y="65.4">CR2032</text>
<text x="93.2" y="61.8">B1</text>
<text x="116.4" y="63.6">C2</text>
<text x="188.5" y="64.2">32.768kHz</text>
<text x="188.5" y="61">X1</text>
<text x="61.7" y="66.9">100uF</text>
<text x="116.4" y="66.8">100uF</text>
<text x="187" y="77.4">22pF</text>
<text x="187" y="74.3">C7</text>
<text x="201.1" y="77.4">22pF</text>
<text x="201.1" y="74.2">C8</text>
<text x="383.4" y="83">TF2</text>
<text x="66.7" y="87.9">U2</text>
<text x="303.4" y="89.7">100nF</text>
<text x="303.4" y="86.5">C13</text>
<text x="319.3" y="89.7">100uF</text>
<text x="319.3" y="86.5">C14</text>
<text x="382.7" y="86.5">TF-014-H18</text>
<text x="66.7" y="91.2">STM32F103C8T6</text>
<text x="130.5" y="100.6">C3</text>
<text x="130.5" y="103.8">100nF</text>
<text x="169" y="105.8">100k</text>
<text x="169" y="102.6">R3</text>
<text x="251.9" y="112.5">ID_SHIFT</text>
<text x="251.9" y="109.3">J12</text>
<text x="181.7" y="118.3">C6</text>
<text x="200.8" y="117.8">RESET</text>
<text x="200.8" y="114.6">J10</text>
<text x="181.7" y="121.5">100nF</text>
<text x="383.4" y="128.9">TF3</text>
<text x="130.5" y="135.9">C4</text>
<text x="303.4" y="135.6">100nF</text>
<text x="303.4" y="132.4">C15</text>
<text x="319.3" y="135.6">100uF</text>
<text x="319.3" y="132.4">C16</text>
<text x="382.7" y="132.4">TF-014-H18</text>
<text x="130.5" y="139.1">100nF</text>
<text x="188.4" y="149.9">J11</text>
<text x="251.9" y="149.9">J13</text>
<text x="169" y="155.2">100k</text>
<text x="169" y="152">R6</text>
<text x="188.4" y="153.1">FLASH</text>
<text x="232.5" y="155.2">100k</text>
<text x="232.5" y="152">R4</text>
<text x="251.9" y="153.1">STRICT</text>
<text x="311.9" y="165.8">100k</text>
<text x="311.9" y="162.6">R7</text>
<text x="130.5" y="185.3">C5</text>
<text x="188.4" y="184.9">HDR-M-2.54_1x3</text>
<text x="188.4" y="181.7">J14</text>
<text x="130.5" y="188.5">100nF</text>
<text x="303.8" y="191.5">USB1</text>
<text x="303.8" y="194.7">USB-TYPE-C-018</text>
<text x="373.9" y="215.3">C17</text>
<text x="117.9" y="220.4">P1</text>
<text x="373.9" y="218.5">100uF</text>
<text x="93.2" y="224.1">HDR-IDC-2.54-2X10P</text>
<text x="286.1" y="231.2">R8</text>
<text x="358.4" y="231.2">R9</text>
<text x="286.1" y="234.3">5.1k</text>
<text x="358.4" y="234.3">5.1k</text>
<text x="51.3" y="278.8">J1</text>
<text x="63.7" y="278.8">J2</text>
<text x="76" y="278.8">J3</text>
<text x="88.3" y="278.8">J4</text>
<text x="100.7" y="278.8">J5</text>
<text x="137.7" y="278.7">J6</text>
<text x="150.1" y="278.7">J7</text>
<text x="167.7" y="278.7">J8</text>
<text x="180.1" y="278.7">J9</text>
</g>
<g font-size="3.2" fill="#00f">
<text x="347.1" y="21.5">1</text>
<text x="350.6" y="23.3">DAT2</text>
<text x="366.5" y="18.3" transform="rotate(-90 366.5 18.3)">12</text>
<text x="367.9" y="23.1" transform="rotate(-90 367.9 23.1)">12</text>
<text x="373.6" y="18.3" transform="rotate(-90 373.6 18.3)">11</text>
<text x="375" y="23.1" transform="rotate(-90 375 23.1)">11</text>
<text x="347.1" y="25">2</text>
<text x="347.1" y="28.6">3</text>
<text x="350.6" y="26.8">CD/DAT3</text>
<text x="347.1" y="35.6">5</text>
<text x="350.6" y="30.3">CMD</text>
<text x="350.6" y="37.4">CLX</text>
<text x="347.1" y="42.7">7</text>
<text x="347.1" y="46.2">8</text>
<text x="350.6" y="44.4">DAT0</text>
<text x="350.6" y="48">DAT1</text>
<text x="366.5" y="52.1" transform="rotate(-90 366.5 52.1)">9</text>
<text x="367.9" y="49.4" transform="rotate(-90 367.9 49.4)">9</text>
<text x="375" y="49.4" transform="rotate(-90 375 49.4)">10</text>
<text x="37.8" y="56.4">Vout</text>
<text x="47.6" y="55">2</text>
<text x="373.6" y="54.1" transform="rotate(-90 373.6 54.1)">10</text>
<text x="28" y="62.1">3</text>
<text x="32.5" y="63.5">Vin</text>
<text x="366.5" y="66" transform="rotate(-90 366.5 66)">12</text>
<text x="373.6" y="66" transform="rotate(-90 373.6 66)">11</text>
<text x="37.9" y="70.6">GND</text>
<text x="47.6" y="69.1">1</text>
<text x="347.1" y="69.1">1</text>
<text x="350.6" y="70.9">DAT2</text>
<text x="367.9" y="70.7" transform="rotate(-90 367.9 70.7)">12</text>
<text x="375" y="70.7" transform="rotate(-90 375 70.7)">11</text>
<text x="347.1" y="72.7">2</text>
<text x="347.1" y="76.2">3</text>
<text x="350.6" y="74.4">CD/DAT3</text>
<text x="350.6" y="78">CMD</text>
<text x="347.1" y="83.3">5</text>
<text x="350.6" y="85">CLX</text>
<text x="40.1" y="95.6">1</text>
<text x="347.1" y="90.3">7</text>
<text x="347.1" y="93.8">8</text>
<text x="350.6" y="92.1">DAT0</text>
<text x="350.6" y="95.6">DAT1</text>
<text x="40.1" y="99.1">2</text>
<text x="43.6" y="97.4">VBAT</text>
<text x="43.6" y="100.9">PC13-TAMPER-RTC</text>
<text x="366.5" y="99.7" transform="rotate(-90 366.5 99.7)">9</text>
<text x="367.9" y="97" transform="rotate(-90 367.9 97)">9</text>
<text x="373.6" y="101.8" transform="rotate(-90 373.6 101.8)">10</text>
<text x="375" y="97" transform="rotate(-90 375 97)">10</text>
<text x="40.1" y="102.7">3</text>
<text x="40.1" y="106.2">4</text>
<text x="43.6" y="104.4">PC14-OSC32_IN</text>
<text x="43.6" y="107.9">PC15-OSC32_OUT</text>
<text x="87.8" y="107.9">PB8</text>
<text x="87.8" y="104.4">PB9</text>
<text x="95.4" y="106.2">45</text>
<text x="95.4" y="102.7">46</text>
<text x="40.1" y="109.7">5</text>
<text x="40.1" y="113.2">6</text>
<text x="43.6" y="111.5">PD0-OSC_IN</text>
<text x="82.8" y="111.5">BOOT0</text>
<text x="95.4" y="113.2">43</text>
<text x="95.4" y="109.7">44</text>
<text x="366.5" y="111.8" transform="rotate(-90 366.5 111.8)">12</text>
<text x="373.6" y="111.8" transform="rotate(-90 373.6 111.8)">11</text>
<text x="40.1" y="116.8">7</text>
<text x="43.6" y="115">PD1-OSC_OUT</text>
<text x="43.6" y="118.5">NRST</text>
<text x="87.8" y="118.5">PB6</text>
<text x="87.8" y="115">PB7</text>
<text x="95.4" y="116.8">42</text>
<text x="347.1" y="115">1</text>
<text x="347.1" y="118.5">2</text>
<text x="350.6" y="116.8">DAT2</text>
<text x="367.9" y="116.6" transform="rotate(-90 367.9 116.6)">12</text>
<text x="375" y="116.6" transform="rotate(-90 375 116.6)">11</text>
<text x="87.8" y="125.6">PB4</text>
<text x="87.8" y="122.1">PB5</text>
<text x="95.4" y="123.8">40</text>
<text x="95.4" y="120.3">41</text>
<text x="347.1" y="122.1">3</text>
<text x="350.6" y="120.3">CD/DAT3</text>
<text x="350.6" y="123.8">CMD</text>
<text x="38.1" y="127.4">10</text>
<text x="38.1" y="130.9">11</text>
<text x="43.6" y="129.1">PA0-WKUP</text>
<text x="87.8" y="129.1">PB3</text>
<text x="95.4" y="130.9">38</text>
<text x="95.4" y="127.4">39</text>
<text x="347.1" y="129.1">5</text>
<text x="350.6" y="130.9">CLX</text>
<text x="38.1" y="134.4">12</text>
<text x="38.1" y="137.9">13</text>
<text x="43.6" y="132.6">PA1</text>
<text x="43.6" y="136.2">PA2</text>
<text x="85.8" y="136.2">PA14</text>
<text x="85.8" y="132.6">PA15</text>
<text x="95.4" y="134.4">37</text>
<text x="347.1" y="136.2">7</text>
<text x="350.6" y="137.9">DAT0</text>
<text x="38.1" y="141.5">14</text>
<text x="43.6" y="139.7">PA3</text>
<text x="43.6" y="143.2">PA4</text>
<text x="347.1" y="139.7">8</text>
<text x="350.6" y="141.5">DAT1</text>
<text x="367.9" y="142.9" transform="rotate(-90 367.9 142.9)">9</text>
<text x="375" y="142.9" transform="rotate(-90 375 142.9)">10</text>
<text x="38.1" y="145">15</text>
<text x="38.1" y="148.5">16</text>
<text x="43.6" y="146.8">PA5</text>
<text x="85.8" y="146.8">PA13</text>
<text x="95.4" y="148.5">33</text>
<text x="95.4" y="145">34</text>
<text x="366.5" y="145.6" transform="rotate(-90 366.5 145.6)">9</text>
<text x="373.6" y="147.6" transform="rotate(-90 373.6 147.6)">10</text>
<text x="38.1" y="152">17</text>
<text x="38.1" y="155.6">18</text>
<text x="43.6" y="150.3">PA6</text>
<text x="43.6" y="153.8">PA7</text>
<text x="85.8" y="153.8">PA11</text>
<text x="85.8" y="150.3">PA12</text>
<text x="95.4" y="155.6">31</text>
<text x="95.4" y="152">32</text>
<text x="38.1" y="159.1">19</text>
<text x="43.6" y="157.3">PB0</text>
<text x="43.6" y="160.9">PB1</text>
<text x="85.8" y="157.3">PA10</text>
<text x="87.8" y="160.9">PA9</text>
<text x="95.4" y="159.1">30</text>
<text x="38.1" y="162.6">20</text>
<text x="38.1" y="166.2">21</text>
<text x="43.6" y="164.4">PB2</text>
<text x="43.6" y="167.9">PB10</text>
<text x="85.8" y="167.9">PB15</text>
<text x="87.8" y="164.4">PA8</text>
<text x="95.4" y="166.2">28</text>
<text x="95.4" y="162.6">29</text>
<text x="38.1" y="169.7">22</text>
<text x="43.6" y="171.4">PB11</text>
<text x="85.8" y="171.4">PB14</text>
<text x="95.4" y="173.2">26</text>
<text x="95.4" y="169.7">27</text>
<text x="85.8" y="178.5">PB12</text>
<text x="85.8" y="175">PB13</text>
<text x="95.4" y="176.7">25</text>
<text x="320.7" y="200" transform="rotate(-90 320.7 200)">3</text>
<text x="324.2" y="200" transform="rotate(-90 324.2 200)">2</text>
<text x="306.1" y="208.5">B4</text>
<text x="322.1" y="205.3" transform="rotate(-90 322.1 205.3)">SH</text>
<text x="325.6" y="205.3" transform="rotate(-90 325.6 205.3)">SH</text>
<text x="335.3" y="208.5">A9</text>
<text x="306.1" y="212">B5</text>
<text x="306.1" y="215.5">B6</text>
<text x="311.7" y="210.3">VBUS</text>
<text x="311.7" y="213.8">CC2</text>
<text x="325" y="210.3">VBUS</text>
<text x="325.2" y="213.8">SBU1</text>
<text x="335.3" y="215.5">A7</text>
<text x="335.3" y="212">A8</text>
<text x="306.1" y="219.1">B7</text>
<text x="311.7" y="217.3">DP2</text>
<text x="311.7" y="220.8">DN2</text>
<text x="327" y="217.3">DN1</text>
<text x="327.5" y="220.8">DP1</text>
<text x="335.3" y="219.1">A6</text>
<text x="306.1" y="222.6">B8</text>
<text x="306.1" y="226.1">B9</text>
<text x="311.7" y="224.4">SBU2</text>
<text x="311.7" y="227.9">VBUS</text>
<text x="325" y="227.9">VBUS</text>
<text x="327.4" y="224.4">CC1</text>
<text x="335.3" y="226.1">A4</text>
<text x="335.3" y="222.6">A5</text>
<text x="320.7" y="237.3" transform="rotate(-90 320.7 237.3)">0</text>
<text x="322.1" y="234.6" transform="rotate(-90 322.1 234.6)">SH</text>
<text x="324.2" y="237.3" transform="rotate(-90 324.2 237.3)">1</text>
<text x="325.6" y="234.6" transform="rotate(-90 325.6 234.6)">SH</text>
</g>
<g font-size="3.2" fill="#f00">
<text x="347.1" y="32.1">4</text>
<text x="350.6" y="33.9">VDD</text>
<text x="347.1" y="79.7">4</text>
<text x="350.6" y="81.5">VDD</text>
<text x="95.4" y="95.6">48</text>
<text x="82.9" y="97.4">VDD_3</text>
<text x="40.1" y="123.8">9</text>
<text x="43.6" y="125.6">VDDA</text>
<text x="347.1" y="125.6">4</text>
<text x="350.6" y="127.4">VDD</text>
<text x="95.4" y="137.9">36</text>
<text x="82.9" y="139.7">VDD_2</text>
<text x="38.1" y="176.7">24</text>
<text x="43.6" y="178.5">VDD_1</text>
</g>
<g font-size="3.2">
<text x="347.1" y="39.2">6</text>
<text x="350.6" y="40.9">VSS</text>
<text x="100.2" y="58.9" transform="rotate(-90 100.2 58.9)">1</text>
<text x="100.2" y="68" transform="rotate(-90 100.2 68)">2</text>
<text x="347.1" y="86.8">6</text>
<text x="350.6" y="88.5">VSS</text>
<text x="83.4" y="100.9">VSS_3</text>
<text x="95.4" y="99.1">47</text>
<text x="252.9" y="118.2">1</text>
<text x="40.1" y="120.3">8</text>
<text x="43.6" y="122.1">VSSA</text>
<text x="201.8" y="123.5">1</text>
<text x="252.9" y="121.7">2</text>
<text x="201.8" y="127">2</text>
<text x="347.1" y="132.6">6</text>
<text x="350.6" y="134.4">VSS</text>
<text x="83.4" y="143.2">VSS_2</text>
<text x="95.4" y="141.5">35</text>
<text x="189.4" y="158.8">1</text>
<text x="252.9" y="158.8">1</text>
<text x="189.4" y="162.3">2</text>
<text x="252.9" y="162.3">2</text>
<text x="38.1" y="173.2">23</text>
<text x="43.6" y="175">VSS_1</text>
<text x="190.5" y="190.5">1</text>
<text x="190.5" y="197.6">3</text>
<text x="190.5" y="194">2</text>
<text x="306.1" y="205">B1</text>
<text x="311.7" y="206.7">GND</text>
<text x="326.6" y="206.7">GND</text>
<text x="335.3" y="205">A12</text>
<text x="113.6" y="229.3">1</text>
<text x="113.6" y="232.8">3</text>
<text x="124.3" y="229.3">2</text>
<text x="124.3" y="232.8">4</text>
<text x="304.1" y="229.7">B12</text>
<text x="311.7" y="231.4">GND</text>
<text x="326.6" y="231.4">GND</text>
<text x="335.3" y="229.7">A1</text>
<text x="113.6" y="236.4">5</text>
<text x="113.6" y="239.9">7</text>
<text x="124.3" y="236.4">6</text>
<text x="124.3" y="239.9">8</text>
<text x="113.6" y="243.4">9</text>
<text x="122.3" y="243.4">10</text>
<text x="113.6" y="246.9">11</text>
<text x="113.6" y="250.5">13</text>
<text x="122.3" y="246.9">12</text>
<text x="122.3" y="250.5">14</text>
<text x="113.6" y="254">15</text>
<text x="113.6" y="257.5">17</text>
<text x="122.3" y="254">16</text>
<text x="122.3" y="257.5">18</text>
<text x="113.6" y="261.1">19</text>
<text x="122.3" y="261.1">20</text>
<text x="52.2" y="271.5" transform="rotate(-90 52.2 271.5)">1</text>
<text x="55.7" y="271.5" transform="rotate(-90 55.7 271.5)">2</text>
<text x="64.6" y="271.5" transform="rotate(-90 64.6 271.5)">1</text>
<text x="68.1" y="271.5" transform="rotate(-90 68.1 271.5)">2</text>
<text x="76.9" y="271.5" transform="rotate(-90 76.9 271.5)">1</text>
<text x="80.4" y="271.5" transform="rotate(-90 80.4 271.5)">2</text>
<text x="89.3" y="271.5" transform="rotate(-90 89.3 271.5)">1</text>
<text x="92.8" y="271.5" transform="rotate(-90 92.8 271.5)">2</text>
<text x="101.6" y="271.5" transform="rotate(-90 101.6 271.5)">1</text>
<text x="105.1" y="271.5" transform="rotate(-90 105.1 271.5)">2</text>
<text x="138.6" y="271.5" transform="rotate(-90 138.6 271.5)">1</text>
<text x="142.2" y="271.5" transform="rotate(-90 142.2 271.5)">2</text>
<text x="151" y="271.5" transform="rotate(-90 151 271.5)">1</text>
<text x="154.5" y="271.5" transform="rotate(-90 154.5 271.5)">2</text>
<text x="168.6" y="271.5" transform="rotate(-90 168.6 271.5)">1</text>
<text x="172.2" y="271.5" transform="rotate(-90 172.2 271.5)">2</text>
<text x="181" y="271.5" transform="rotate(-90 181 271.5)">1</text>
<text x="184.5" y="271.5" transform="rotate(-90 184.5 271.5)">2</text>
</g>
</svg>
